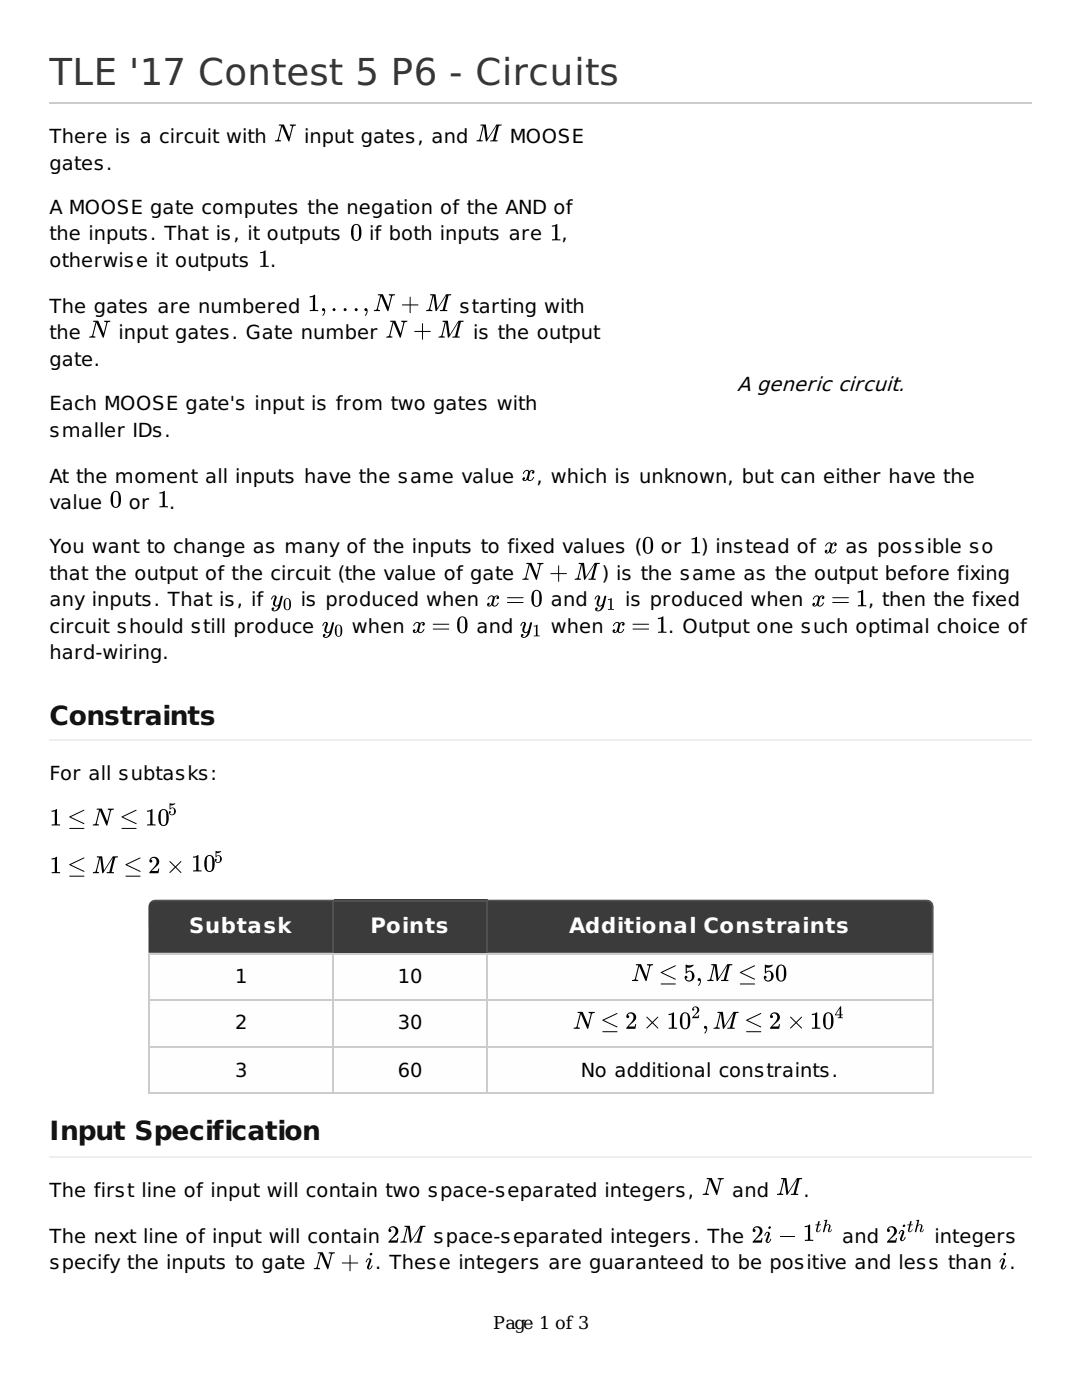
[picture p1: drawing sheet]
<svg xmlns="http://www.w3.org/2000/svg" width="216mm" height="279mm" viewBox="0 0 216 279" stroke-linecap="round" stroke-linejoin="round" font-family="sans-serif">
<path d="M9.9 20.6h196.1" fill="none" stroke="#ccc" stroke-width=".35"/>
<path d="M9.9 147.6h196.1" fill="none" stroke="#eee" stroke-width=".35"/>
<path d="M30.2 179.8l.8-.2h35.7v10.5h-37.1v-9.1l.1-.5z" fill-rule="evenodd" fill="#3b3b3b"/>
<path d="M29.6 179.6h37.1v5.5h-37.1z" fill="#555"/>
<path d="M66.5 179.6v10.5" fill="none" stroke="#555" stroke-width=".35"/>
<path d="M66.7 179.6h30.7v10.5h-30.7z" fill="#3b3b3b"/>
<path d="M66.7 179.7h30.7M97.2 179.6v10.5" fill="none" stroke="#555" stroke-width=".35"/>
<path d="M97.4 179.6h87.5a1.41 1.41 0 0 1 1.4 1.4v9.1h-88.9z" fill-rule="evenodd" fill="#3b3b3b"/>
<g fill="#555">
<path d="M97.4 179.6h88.9v5.5h-88.9z"/>
<path d="M180.7 179.6h5.6v10.5h-5.6z"/>
</g>
<path d="M29.6 190.3h156.7M29.6 199.5h156.7M29.8 190.1v28.3M66.5 190.1v28.3M97.2 190.1v28.3M186.1 190.1v28.3M29.6 209h156.7M29.6 218.2h156.7" fill="none" stroke="#ccc" stroke-width=".35"/>
<path d="M9.9 230.9h196.1" fill="none" stroke="#eee" stroke-width=".35"/>
<g fill="#000">
<path d="M55.7 24.9h1l1 2.5 .6-2.2-.5-.2a.95 .95 0 0 1 1-.1h.3l-.2 .2a.42 .42 0 0 0-.5 .4l-.7 2.7h-.1l-1.3-3-.6 2.6 .4 .2v.2h-1.2v-.2l.5-.2 .7-2.7h-.4zM95.9 24.9h1l.4 2.7 1.7-2.7h1.1l-.1 .2h-.5l-.6 2.6-.1 .3h.5l-.1 .2h-1.4l.1-.2 .5-.1 .7-2.8-2.1 3.1-.4-3.1-.7 2.7 .4 .2v.2h-1.2v-.2l.6-.2 .4-1.7 .2-1h-.4zM51.9 50.3l1.1-.3v3h.6v.3h-1.7v-.3h.7v-2.6l-.7 .1zM110.1 45l1.1-.3v3l.6 .1v.2h-1.7v-.2l.7-.1v-2.6l-.7 .1zM18.6 64h1l1.1 2.6 .5-2.2-.4-.2a.95 .95 0 0 1 1-.2l.2 .1-.1 .1a.42 .42 0 0 0-.5 .5l-.7 2.7h-.2l-1.3-3-.6 2.6 .4 .2v.2h-1.2l.1-.2 .5-.2 .7-2.8h-.5zM61.8 59.1l1.1-.3v3l.6 .1v.2h-1.7v-.2l.6-.1v-2.6l-.6 .1zM64.4 61.5h.1a.89 .89 0 0 1-.1 1.5l.3-1a.3 .3 0 0 1-.4 0 .3 .3 0 0 1 .1-.5zM72.8 61.5h.2a.89 .89 0 0 1-.2 1.5l.4-1a.3 .3 0 0 1-.4 0 .3 .3 0 0 1 0-.5zM75.4 58.7h1l1.1 2.6 .5-2.2-.4-.2a.95 .95 0 0 1 1-.2l.2 .1-.1 .1a.42 .42 0 0 0-.5 .5l-.7 2.7h-.2l-1.3-3-.6 2.6 .4 .2v.2h-1.2l.1-.2 .5-.2 .7-2.7-.5-.1zM77.9 64h1l1 2.6 .6-2.2-.5-.2a.95 .95 0 0 1 1.1-.2l.2 .1-.2 .1a.42 .42 0 0 0-.5 .5l-.7 2.7h-.1l-1.3-3-.6 2.6 .4 .2v.2h-1.2v-.2l.5-.2 .7-2.8h-.4zM80.2 60.8h1.5l.1-1.6 .1 1.6 1.6 .1-1.6 .1-.1 1.5-.1-1.5h-1.4zM82.7 66.1l1.5-.1 .1-1.5 .1 1.5 1.6 .1-1.6 .1-.1 1.6-.1-1.6h-1.5z"/>
<path d="M85.9 58.7h1l.4 2.8 1.7-2.7 1-.1v.2l-.5 .1-.7 2.6v.2l.4 .1v.2l-1.4-.1v-.1l.5-.1 .7-2.8-2 3.1-.5-3.1-.7 2.7 .4 .2v.2h-1.2l.1-.2 .5-.2 .5-1.7 .2-1-.5-.1zM88.3 64h1.1l.3 2.8 1.8-2.8h1v.2l-.5 .1-.7 2.6v.2l.4 .1v.2l-1.5-.1 .1-.1 .5-.1 .7-2.8-2 3.1-.5-3.1-.7 2.7 .4 .2v.2h-1.2l.1-.2 .5-.2 .4-1.8 .3-.9-.5-.1zM104.6 94l.6-.2 .5 .3a.46 .46 0 0 1 .6-.3 .46 .46 0 0 1 .2 .7h-.3l-.1-.2 .3-.3a.42 .42 0 0 0-.5 0 .42 .42 0 0 0-.2 .5l-.2 1 .1 .3a.66 .66 0 0 0 .8-.6h.1a.77 .77 0 0 1-.5 .7 .77 .77 0 0 1-.8-.2 .43 .43 0 0 1-.7 .3 .43 .43 0 0 1 .1-.7 .27 .27 0 0 1 .1 .2 .27 .27 0 0 1-.2 .3h.2a1.65 1.65 0 0 0 .7-1.6l-.1-.2a.89 .89 0 0 0-.9 .6v-.2zM31.8 98.3l1.1-.3v2.9l.6 .1v.3h-1.7v-.3l.7-.1v-2.5l-.7 .1zM54.4 119a.46 .46 0 0 1 .7-.1 .46 .46 0 0 1 0 .7 .88 .88 0 0 0 0 1.3l.6-.4a2.6 2.6 0 0 1 .6-1.6l.1 .1a4.1 4.1 0 0 1-1.2 2.9 .56 .56 0 0 1-.7 .1 .56 .56 0 0 1-.2-.7l.2-.1a.28 .28 0 0 1 .2 .3 .28 .28 0 0 1-.2 .2v.1a.74 .74 0 0 0 1-.8l.1-.1a.71 .71 0 0 1-1-.1 .71 .71 0 0 1 0-.9l.2-.9a.65 .65 0 0 0-.6 .6l-.1-.1zM97.6 119l.5-.2 .5 .3a.46 .46 0 0 1 .7-.2 .46 .46 0 0 1 .1 .6h-.3v-.1l.2-.3a.42 .42 0 0 0-.5 0 .42 .42 0 0 0-.1 .4l-.2 1 .1 .3a.66 .66 0 0 0 .7-.5h.2a.77 .77 0 0 1-.5 .7 .77 .77 0 0 1-.9-.3 .43 .43 0 0 1-.6 .3 .43 .43 0 0 1 0-.7 .27 .27 0 0 1 .2 .3 .27 .27 0 0 1-.2 .2l.1 .1a1.65 1.65 0 0 0 .7-1.6v-.2a.89 .89 0 0 0-.9 .5l-.1-.2zM105.1 112.3l.9 .1 1.1 2.5 .5-2.2-.4-.2a.95 .95 0 0 1 1-.2l.3 .1-.2 .2a.42 .42 0 0 0-.5 .4l-.7 2.7h-.2l-1.2-3-.7 2.6 .4 .2v.2h-1.2l.1-.2 .5-.2 .7-2.7h-.4zM109.8 114.4h1.6l.1-1.6 .1 1.6 1.5 .1-1.5 .1-.1 1.5-.1-1.5h-1.5zM115.5 112.3l1 .1 .4 2.7 1.7-2.7 1.1-.1-.1 .3h-.5l-.6 2.6-.1 .2 .5 .1-.1 .2h-1.4l.1-.2 .5-.1 .7-2.8-2.1 3.1-.5-3.1-.6 2.7 .4 .2v.2h-1.2v-.2l.5-.2 .5-1.7 .2-1h-.4zM119 119a.46 .46 0 0 1 .6-.1 .46 .46 0 0 1 .1 .7 .88 .88 0 0 0 0 1.3l.5-.4a2.6 2.6 0 0 1 .6-1.6l.2 .1a4.1 4.1 0 0 1-1.2 2.9 .56 .56 0 0 1-.7 .1 .56 .56 0 0 1-.3-.7l.3-.1a.28 .28 0 0 1 .1 .3 .28 .28 0 0 1-.2 .2l.1 .1a.74 .74 0 0 0 1-.8v-.1a.71 .71 0 0 1-1-.1 .71 .71 0 0 1 .1-.9l.2-.9a.65 .65 0 0 0-.7 .6v-.1zM138 107.4l1.1-.2v2.9l.6 .1v.2h-1.7v-.2l.6-.1v-2.5l-.6 .1zM162.5 119l.5-.2 .6 .3a.46 .46 0 0 1 .6-.2 .46 .46 0 0 1 .2 .6h-.4v-.1l.2-.3a.42 .42 0 0 0-.5 0 .42 .42 0 0 0-.1 .4l-.2 1 .1 .3a.66 .66 0 0 0 .7-.5h.2a.77 .77 0 0 1-.5 .7 .77 .77 0 0 1-.9-.3 .43 .43 0 0 1-.6 .3 .43 .43 0 0 1 0-.7 .27 .27 0 0 1 .2 .3 .27 .27 0 0 1-.2 .2l.1 .1a1.65 1.65 0 0 0 .7-1.6v-.2a.89 .89 0 0 0-.9 .5l-.1-.2z"/>
<path d="M165 108.5l.5-.3 .5 .3a.46 .46 0 0 1 .7-.2 .46 .46 0 0 1 .1 .6h-.3l-.1-.1 .3-.3a.42 .42 0 0 0-.5 0 .42 .42 0 0 0-.1 .4l-.3 1.1 .1 .3a.66 .66 0 0 0 .8-.6h.2a.77 .77 0 0 1-.5 .7 .77 .77 0 0 1-.9-.2 .43 .43 0 0 1-.7 .2 .43 .43 0 0 1 .1-.7 .27 .27 0 0 1 .1 .3 .27 .27 0 0 1-.2 .2l.2 .1a1.65 1.65 0 0 0 .7-1.6l-.1-.2a.89 .89 0 0 0-.8 .5l-.1-.2zM64.6 124.3a.46 .46 0 0 1 .7-.1 .46 .46 0 0 1 .1 .7 .88 .88 0 0 0 0 1.3l.5-.4a2.6 2.6 0 0 1 .6-1.6l.2 .1a4.1 4.1 0 0 1-1.2 2.9 .56 .56 0 0 1-.8 .1 .56 .56 0 0 1-.2-.7l.2-.1a.28 .28 0 0 1 .2 .3 .28 .28 0 0 1-.2 .2v.1a.74 .74 0 0 0 1.1-.8v-.1a.71 .71 0 0 1-1-.1 .71 .71 0 0 1 0-1l.2-.8a.65 .65 0 0 0-.6 .6l-.1-.1zM82.8 124.3l.5-.2 .5 .3a.46 .46 0 0 1 .7-.2 .46 .46 0 0 1 .1 .6h-.3l-.1-.1 .3-.4a.42 .42 0 0 0-.5 .1 .42 .42 0 0 0-.1 .4l-.3 1 .1 .3a.66 .66 0 0 0 .8-.6h.2a.77 .77 0 0 1-.5 .8 .77 .77 0 0 1-.9-.3 .43 .43 0 0 1-.7 .3 .43 .43 0 0 1 .1-.7 .27 .27 0 0 1 .2 .3 .27 .27 0 0 1-.3 .2l.2 .1a1.65 1.65 0 0 0 .7-1.6l-.1-.2a.89 .89 0 0 0-.8 .5l-.1-.2zM104.1 124.3a.46 .46 0 0 1 .7-.1 .46 .46 0 0 1 .1 .7 .88 .88 0 0 0 0 1.3l.5-.4a2.6 2.6 0 0 1 .6-1.6l.2 .1a4.1 4.1 0 0 1-1.2 2.9 .56 .56 0 0 1-.8 .1 .56 .56 0 0 1-.2-.7l.2-.1a.28 .28 0 0 1 .2 .3 .28 .28 0 0 1-.2 .2v.1a.74 .74 0 0 0 1.1-.8v-.1a.71 .71 0 0 1-1-.1 .71 .71 0 0 1 0-1l.3-.8a.65 .65 0 0 0-.7 .6l-.1-.1zM106.5 124.9l.7-.2 .1 2.1h.4v.2h-1.2v-.2h.4v-1.8h-.4zM122.6 124.3l.6-.2 .5 .3a.46 .46 0 0 1 .6-.2 .46 .46 0 0 1 .2 .6h-.3l-.1-.1 .2-.4a.42 .42 0 0 0-.4 .1 .42 .42 0 0 0-.2 .4l-.2 1 .1 .3a.66 .66 0 0 0 .8-.6h.1a.77 .77 0 0 1-.5 .8 .77 .77 0 0 1-.8-.3 .43 .43 0 0 1-.7 .3 .43 .43 0 0 1 .1-.7 .27 .27 0 0 1 .1 .3 .27 .27 0 0 1-.2 .2l.1 .1a1.65 1.65 0 0 0 .8-1.6l-.1-.2a.89 .89 0 0 0-.9 .5v-.2zM121.3 119.6l.8-.2v2.1h.4v.2h-1.2v-.2h.5v-1.8l-.5 .1zM131.3 123.3l1.1-.3v3l.6 .1v.2h-1.7v-.2l.6-.1v-2.6l-.6 .1zM171.2 118l1-.3v3l.7 .1v.2h-1.7v-.2l.6-.1v-2.5l-.6 .1zM10.3 161.8l1.1-.3v2.9l.6 .1v.3h-1.7v-.3l.6-.1v-2.5l-.6 .1zM10.3 171.3l1.1-.3v3l.6 .1v.2h-1.7v-.2l.6-.1v-2.6l-.6 .1zM19.3 161.4h1l1.1 2.5 .5-2.1-.4-.3a.95 .95 0 0 1 1-.1h.2l-.1 .2a.42 .42 0 0 0-.5 .4l-.7 2.7h-.2l-1.2-2.9-.7 2.6 .4 .1v.2h-1.2l.1-.2 .5-.2 .7-2.7h-.5z"/>
<path d="M19.4 170.9h1l.4 2.8 1.7-2.8h1v.2l-.5 .1-.7 2.6v.2l.4 .1v.2l-1.4-.1v-.1l.5-.1 .7-2.8-2 3.1-.5-3.1-.7 2.7 .4 .2v.2l-1.2-.1 .1-.1 .5-.2 .4-1.8 .3-.9-.5-.1zM30.1 171.2a1.06 1.06 0 0 1 1.6 .4 1.06 1.06 0 0 1-.7 1.5l-.7 .7h1.2l.1-.5h.2l-.2 1h-1.8l.2-.5a3.7 3.7 0 0 0 1.2-1.8 .61 .61 0 0 0-.3-.8 .61 .61 0 0 0-.8 .4 .3 .3 0 0 1 .3 .3 .3 .3 0 0 1-.3 .3 .3 .3 0 0 1-.3-.4zM33.9 160.3l.5 .1 .5-.1a.65 .65 0 0 1-.9 .4v.6a.72 .72 0 0 1 1 .3 .72 .72 0 0 1-.4 1 .72 .72 0 0 1-.9-.5v-.2h.3v.3l-.1 .1a.47 .47 0 0 0 .6 .2 .47 .47 0 0 0 .2-.6 .46 .46 0 0 0-.2-.6 .46 .46 0 0 0-.6 .3zM33.8 171.9l1.2 1 1.2-1-1 1.1 1 1.2-1.2-1-1.2 1 1.1-1.2zM43 169.8l.6 .1 .5-.1a.65 .65 0 0 1-.9 .4v.6a.72 .72 0 0 1 1 .3 .72 .72 0 0 1-.4 1 .72 .72 0 0 1-.9-.5v-.1h.3v.2l-.2 .1a.47 .47 0 0 0 .7 .2 .47 .47 0 0 0 .2-.6 .46 .46 0 0 0-.3-.6 .46 .46 0 0 0-.6 .3zM126.9 192.4h1l1.1 2.6 .5-2.2-.4-.2a.95 .95 0 0 1 1-.2l.2 .1-.1 .1a.42 .42 0 0 0-.5 .5l-.7 2.7h-.2l-1.2-3-.7 2.6 .4 .2v.2h-1.2l.1-.2 .5-.2 .7-2.7-.5-.1zM136.8 192.5h.1a1.77 1.77 0 0 0 1.4 0 .98 .98 0 0 1-1.3 .6v.8a1.03 1.03 0 0 1 1.5 .3 1.03 1.03 0 0 1-.4 1.5 .85 .85 0 0 1-1 .1 .85 .85 0 0 1-.4-1 .28 .28 0 0 1 .5 .1 .28 .28 0 0 1-.3 .4 .66 .66 0 0 0 .8 .3 .66 .66 0 0 0 .4-.8 .62 .62 0 0 0-.4-.9 .62 .62 0 0 0-.8 .4zM139.4 195.2h.1a.89 .89 0 0 1-.2 1.5l.4-1a.3 .3 0 0 1-.4 0 .3 .3 0 0 1 .1-.5zM142 192.4h1l.4 2.8 1.7-2.7 1-.1v.2l-.5 .1-.7 2.6v.2l.4 .1v.2l-1.4-.1v-.1l.5-.1 .7-2.8-2 3.1-.5-3.1-.7 2.7 .4 .2v.2h-1.2l.1-.2 .5-.2 .4-1.7 .3-1-.5-.1zM115.3 201.9l1 .1 1 2.5 .6-2.2-.5-.2a.95 .95 0 0 1 1.1-.1h.2l-.2 .2a.42 .42 0 0 0-.5 .4l-.7 2.7h-.1l-1.3-3-.6 2.6 .4 .2v.2h-1.2v-.2l.5-.2 .7-2.7h-.4zM125.2 202.3a1.06 1.06 0 0 1 1.6 .3 1.06 1.06 0 0 1-.6 1.5l-.8 .8 1.2-.1 .1-.4h.2l-.1 .9h-1.8l.2-.4a3.7 3.7 0 0 0 1.2-1.9 .61 .61 0 0 0-.4-.7 .61 .61 0 0 0-.7 .3 .3 .3 0 0 1 .3 .3 .3 .3 0 0 1-.3 .3 .3 .3 0 0 1-.3-.3zM129 202.9l1.2 1 1.1-1-1 1.2 1 1.1-1.1-1-1.2 1 1-1.1z"/>
<path d="M138.3 201a.76 .76 0 0 1 1.1 .3 .76 .76 0 0 1-.4 1.1l-.6 .5h.9l.1-.4h.1l-.1 .7h-1.3l.2-.3a1.83 1.83 0 0 0 .8-1.6l-.2-.2h-.4l-.2 .2 .2 .2-.2 .2-.2-.2zM140.6 204.8l.2-.1a.89 .89 0 0 1-.2 1.5l.3-.9a.3 .3 0 0 1-.4-.1 .3 .3 0 0 1 .1-.4zM143.2 201.9l1 .1 .4 2.7 1.7-2.7 1.1-.1-.1 .3h-.5l-.6 2.6-.1 .3h.5l-.1 .2h-1.4l.1-.2 .5-.1 .7-2.8-2.1 3.1-.5-3.1-.6 2.7 .4 .2v.2h-1.2v-.2l.6-.2 .4-1.7 .2-1h-.4zM153.9 202.3a1.06 1.06 0 0 1 1.6 .3 1.06 1.06 0 0 1-.6 1.5l-.8 .8 1.2-.1 .1-.4h.2l-.1 .9h-1.8l.2-.4a3.7 3.7 0 0 0 1.2-1.9 .61 .61 0 0 0-.4-.7 .61 .61 0 0 0-.7 .3 .3 .3 0 0 1 .2 .3 .3 .3 0 0 1-.3 .3 .3 .3 0 0 1-.2-.3zM157.7 202.9l1.2 1 1.1-1-1 1.2 1 1.1-1.1-1-1.2 1 1-1.1zM141.1 235.1h.9l1.1 2.6 .5-2.2-.4-.2a.95 .95 0 0 1 1-.2l.2 .1-.1 .1a.42 .42 0 0 0-.5 .5l-.7 2.7h-.2l-1.2-3-.7 2.6 .4 .2v.2h-1.2l.1-.2 .5-.2 .7-2.8h-.5zM155.9 235.1h1l.4 2.8 1.7-2.8h1v.2l-.5 .1-.6 2.6-.1 .2 .4 .1v.2l-1.4-.1v-.1l.5-.1 .8-2.8-2.1 3.1-.5-3.1-.6 2.7 .4 .2v.2h-1.2v-.2l.5-.2 .5-1.8 .2-.9-.4-.1zM63.4 249.9h1l1.1 2.6 .5-2.2-.4-.2a.95 .95 0 0 1 1-.2l.2 .1-.1 .1a.42 .42 0 0 0-.5 .5l-.7 2.7h-.2l-1.2-3-.7 2.6 .4 .2v.2h-1.2l.1-.2 .5-.2 .7-2.7-.5-.1zM68.2 252h1.5l.1-1.6 .1 1.6 1.6 .1-1.6 .1-.1 1.5-.1-1.5h-1.4zM77.8 245a1.06 1.06 0 0 1 1.6 .3 1.06 1.06 0 0 1-.7 1.5l-.7 .8 1.2-.1 .1-.4h.2l-.2 .9h-1.8l.2-.4a3.7 3.7 0 0 0 1.3-1.9 .61 .61 0 0 0-.4-.7 .61 .61 0 0 0-.8 .3 .3 .3 0 0 1 .3 .3 .3 .3 0 0 1-.3 .3 .3 .3 0 0 1-.3-.3zM80.7 244.6l1.1 .1 .3 2.7 1.8-2.7 1-.1v.2l-.5 .1-.7 2.6v.2l.4 .1v.2l-1.4-.1v-.1l.5-.1 .7-2.8-2 3.1-.5-3.1-.7 2.7 .4 .2v.2h-1.2l.1-.2 .5-.2 .4-1.7 .3-1-.5-.1zM150.4 245a1.06 1.06 0 0 1 1.6 .3 1.06 1.06 0 0 1-.6 1.5l-.8 .8 1.2-.1 .2-.4h.2l-.2 .9h-1.8l.2-.4a3.7 3.7 0 0 0 1.2-1.9 .61 .61 0 0 0-.4-.7 .61 .61 0 0 0-.7 .3 .3 .3 0 0 1 .3 .3 .3 .3 0 0 1-.3 .3 .3 .3 0 0 1-.3-.3z"/>
<path d="M155.7 246.7l3 .1-3 .1zM160.6 244.7l1.1-.3v3h.6v.3h-1.7v-.3h.6v-2.6l-.6 .1zM163.3 243.7l.3 .1-.2 .6h.4l-.1 .1h-.3l-.3 1.2a.42 .42 0 0 0 .5-.3h.2a.48 .48 0 0 1-.4 .5 .48 .48 0 0 1-.6-.4l.3-1-.4-.1h.4zM164.5 243.5h.6l-.3 1a.52 .52 0 0 1 .8-.1 .52 .52 0 0 1 0 .8l-.1 .6 .5-.5a.39 .39 0 0 1-.3 .6 .39 .39 0 0 1-.5-.4l.2-.8-.2-.2a1.36 1.36 0 0 0-.7 1.3h-.3l.5-2.1-.2-.1zM177.3 245a1.06 1.06 0 0 1 1.6 .3 1.06 1.06 0 0 1-.7 1.5l-.8 .8 1.2-.1 .2-.4h.2l-.2 .9h-1.8l.2-.4a3.7 3.7 0 0 0 1.2-1.9 .61 .61 0 0 0-.3-.7 .61 .61 0 0 0-.8 .3 .3 .3 0 0 1 .3 .3 .3 .3 0 0 1-.3 .3 .3 .3 0 0 1-.3-.3zM181.7 243.7l.2 .1-.1 .6h.3v.1h-.4l-.2 1.2a.42 .42 0 0 0 .5-.3h.1a.48 .48 0 0 1-.4 .5 .48 .48 0 0 1-.5-.4l.2-1-.3-.1h.4zM182.8 243.5h.6l-.2 1a.52 .52 0 0 1 .7-.1 .52 .52 0 0 1 .1 .8l-.2 .6 .5-.5a.39 .39 0 0 1-.3 .6 .39 .39 0 0 1-.4-.4l.2-.8-.3-.2a1.36 1.36 0 0 0-.7 1.3h-.2l.5-2.1-.3-.1z"/>
<path d="M70.5 44.9a2.57 2.57 0 0 0 .1 3 1.06 1.06 0 0 0 1.1-.1 1.06 1.06 0 0 0 .4-1 1.77 1.77 0 0 0-.8-2.1zM70.7 45a.51 .51 0 0 1 .6-.1 .51 .51 0 0 1 .3 .5v.7a2.41 2.41 0 0 1-.3 1.8 .52 .52 0 0 1-.7-.5v-2z"/>
<path d="M66.4 61.8a.3 .3 0 0 0 .6 0 .3 .3 0 0 0-.6 0zM68.6 61.8a.3 .3 0 0 0 .6 0 .3 .3 0 0 0-.6 0zM70.8 61.8a.3 .3 0 0 0 .6 0 .3 .3 0 0 0-.6 0z"/>
<path d="M22.5 98.1a2.57 2.57 0 0 0 .1 3.1 1.06 1.06 0 0 0 1.1-.1 1.06 1.06 0 0 0 .4-1.1 1.77 1.77 0 0 0-.8-2zM22.8 98.3a.51 .51 0 0 1 .5-.1 .51 .51 0 0 1 .3 .5l.1 .7a2.41 2.41 0 0 1-.4 1.7 .52 .52 0 0 1-.7-.5v-1.9z"/>
<path d="M56.9 119.5a1.74 1.74 0 0 0 .2 2.2 .85 .85 0 0 0 .8-.2 .85 .85 0 0 0 .2-.9 .83 .83 0 0 0-.2-1 .83 .83 0 0 0-1-.1zM57.1 119.6l.2-.1a.99 .99 0 0 1 .4 1.2 .6 .6 0 0 1-.5 .9l-.3-.6z"/>
<path d="M101.2 119.2l.1 .2 3.2-.1zM101.2 120.2v.1l3.3-.1z"/>
<path d="M106.5 117.9a2.57 2.57 0 0 0 .1 3.1 1.06 1.06 0 0 0 1.1-.1 1.06 1.06 0 0 0 .4-1.1 1.77 1.77 0 0 0-.8-2.1zM106.7 118.1a.51 .51 0 0 1 .6-.1 .51 .51 0 0 1 .3 .5v.7a2.41 2.41 0 0 1-.3 1.7 .52 .52 0 0 1-.7-.5l-.1-1.9z"/>
<path d="M128.7 107.3a2.57 2.57 0 0 0 .1 3.1 1.06 1.06 0 0 0 1.1-.1 1.06 1.06 0 0 0 .4-1.1 1.77 1.77 0 0 0-.8-2zM128.9 107.5a.51 .51 0 0 1 .6-.1 .51 .51 0 0 1 .3 .5v.7a2.41 2.41 0 0 1-.3 1.7 .52 .52 0 0 1-.7-.5v-1.9z"/>
<path d="M166.1 119.2l.1 .2 3.2-.1zM166.1 120.2l.1 .1 3.2-.1z"/>
<path d="M67.2 124.8a1.74 1.74 0 0 0 .1 2.2 .85 .85 0 0 0 .9-.2 .85 .85 0 0 0 .1-.9 .83 .83 0 0 0-.2-1 .83 .83 0 0 0-.9-.1zM67.3 124.9l.3-.1a.99 .99 0 0 1 .4 1.2 .6 .6 0 0 1-.6 .9l-.2-.6z"/>
<path d="M86.4 124.5v.2l3.2-.1zM86.4 125.5v.1l3.2-.1z"/>
<path d="M91.7 123.2a2.57 2.57 0 0 0 0 3.1 1.06 1.06 0 0 0 1.2-.1 1.06 1.06 0 0 0 .4-1.1 1.77 1.77 0 0 0-.8-2.1zM91.9 123.3a.51 .51 0 0 1 .6-.1 .51 .51 0 0 1 .3 .6v.7a2.41 2.41 0 0 1-.4 1.7 .52 .52 0 0 1-.7-.5v-1.9z"/>
<path d="M126.2 124.5l.1 .2 3.2-.1zM126.2 125.5l.1 .1 3.2-.1z"/>
<path d="M13.8 163l.2 .2 2.8 1.2v-.1l-2.7-1.3 2.7-1.2-.1-.2zM13.8 165.3l.1 .1 2.9-.1z"/>
<path d="M13.8 172.5l.2 .2 2.8 1.3v-.2l-2.7-1.2 2.7-1.3-.1-.2zM13.8 174.8l.1 .2 2.9-.1z"/>
<path d="M24.3 163l.1 .2 2.8 1.2v-.1l-2.6-1.3 2.6-1.2v-.2zM24.3 165.3v.1l3-.1z"/>
<path d="M25 172.5l.2 .2 2.8 1.3v-.2l-2.6-1.2 2.6-1.3-.1-.2zM25.1 174.8v.2l2.9-.1z"/>
<path d="M29.3 161.8v.2l.7-.1v2.5l-.6 .1v.3h1.6v-.3l-.6-.1v-2.9zM32.1 161.6a2.57 2.57 0 0 0 0 3.1 1.06 1.06 0 0 0 1.2-.1 1.06 1.06 0 0 0 .4-1.1 1.77 1.77 0 0 0-.8-2zM32.3 161.8a.51 .51 0 0 1 .6-.1 .51 .51 0 0 1 .3 .5v.7a2.41 2.41 0 0 1-.4 1.7 .52 .52 0 0 1-.7-.5v-1.9z"/>
<path d="M38.5 170.9v.3l.7-.1v2.5l-.7 .1v.2h1.7v-.2l-.6-.1v-2.9zM41.2 170.8a2.57 2.57 0 0 0 .1 3.1 1.06 1.06 0 0 0 1.1-.1 1.06 1.06 0 0 0 .4-1.1 1.77 1.77 0 0 0-.8-2zM41.5 171a.51 .51 0 0 1 .5-.1 .51 .51 0 0 1 .3 .5l.1 .7a2.41 2.41 0 0 1-.4 1.7 .52 .52 0 0 1-.7-.5v-1.9z"/>
<path d="M131.8 194l.2 .2 2.8 1.3v-.2l-2.6-1.2 2.6-1.3v-.2zM131.9 196.3v.2l2.9-.1z"/>
<path d="M147.6 194l.2 .2 2.8 1.3v-.2l-2.6-1.2 2.6-1.3-.1-.2zM147.7 196.3v.2l2.9-.1z"/>
<path d="M152.6 192.5l.1 1.8a1 1 0 0 1 1-.2 1.3 1.3 0 0 1-.2 1.5 .66 .66 0 0 1-.8-.3 .28 .28 0 0 0 .2-.4 .28 .28 0 0 0-.5 0v.2a1 1 0 0 0 1.1 .8 1 1 0 0 0 .9-1.1 .94 .94 0 0 0-.5-1 .94 .94 0 0 0-1.1 .1v-.8a.98 .98 0 0 0 1.3-.6 1.83 1.83 0 0 1-1.4 0zM155.3 192.7a2.57 2.57 0 0 0 0 3.1 1.06 1.06 0 0 0 1.2-.1 1.06 1.06 0 0 0 .4-1.1 1.77 1.77 0 0 0-.8-2.1zM155.5 192.8a.51 .51 0 0 1 .6-.1 .51 .51 0 0 1 .3 .6v.7a2.41 2.41 0 0 1-.3 1.7 .52 .52 0 0 1-.8-.5v-1.9z"/>
<path d="M120.2 203.5l.1 .2 2.9 1.3-.1-.2-2.6-1.2 2.7-1.3-.1-.1zM120.2 205.8l.1 .2 2.9-.1z"/>
<path d="M133.4 202.3v.3l.7-.1v2.5l-.7 .1v.2h1.7v-.2l-.6-.1v-2.9zM136.1 202.2a2.57 2.57 0 0 0 .1 3.1 1.06 1.06 0 0 0 1.1-.1 1.06 1.06 0 0 0 .4-1.1 1.77 1.77 0 0 0-.8-2zM136.3 202.4a.51 .51 0 0 1 .6-.1 .51 .51 0 0 1 .3 .5l.1 .7a2.41 2.41 0 0 1-.4 1.7 .52 .52 0 0 1-.7-.5v-1.9z"/>
<path d="M148.9 203.5l.1 .2 2.9 1.3-.1-.2-2.6-1.2 2.7-1.3-.1-.1zM148.9 205.8v.2l3-.1z"/>
<path d="M162 202.3v.3l.6-.1v2.5l-.6 .1v.2h1.7v-.2l-.6-.1v-2.9zM164.7 202.2a2.57 2.57 0 0 0 .1 3.1 1.06 1.06 0 0 0 1.1-.1 1.06 1.06 0 0 0 .4-1.1 1.77 1.77 0 0 0-.8-2zM164.9 202.4a.51 .51 0 0 1 .6-.1 .51 .51 0 0 1 .3 .5v.7a2.41 2.41 0 0 1-.3 1.7 .52 .52 0 0 1-.7-.5l-.1-1.9z"/>
<path d="M167.7 200.8l-1.1 1.7v.1h.9v.4h-.3v.2h1v-.2h-.4v-.4h.4v-.1h-.4v-1.7zM167.5 201.3v1.2h-.7z"/>
<path d="M73.8 250.3a.27 .27 0 0 0 .5 0 .27 .27 0 0 0-.5 0zM73.2 251.4l-.2 .5h.1a.42 .42 0 0 1 .2-.4 .42 .42 0 0 1 .4-.1l-.4 1.2a.47 .47 0 0 0 .1 .7 .47 .47 0 0 0 .7-.2l.2-.5v-.1a.68 .68 0 0 1-.7 .6l.4-1.2a.48 .48 0 0 0-.1-.7 .48 .48 0 0 0-.7 .2z"/>
<path d="M153.3 245a.27 .27 0 0 0 .5 0 .27 .27 0 0 0-.5 0zM152.7 246.1l-.2 .5h.2a.42 .42 0 0 1 .1-.4 .42 .42 0 0 1 .5-.1l-.5 1.2a.47 .47 0 0 0 .2 .7 .47 .47 0 0 0 .6-.2l.3-.5-.1-.1a.68 .68 0 0 1-.6 .6l.3-1.2a.48 .48 0 0 0-.1-.7 .48 .48 0 0 0-.7 .2z"/>
<path d="M180.1 244.6a.27 .27 0 0 0 .5 0 .27 .27 0 0 0-.5 0zM179.6 245.7l-.3 .5 .2 .1a.42 .42 0 0 1 .1-.5 .42 .42 0 0 1 .5 0l-.4 1.2a.47 .47 0 0 0 .1 .7 .47 .47 0 0 0 .6-.2l.3-.5-.1-.1a.68 .68 0 0 1-.6 .6l.4-1.3a.48 .48 0 0 0-.2-.7 .48 .48 0 0 0-.6 .2z"/>
<path d="M200.2 250.3a.27 .27 0 0 0 .5 0 .27 .27 0 0 0-.5 0zM199.7 251.4l-.3 .5h.2a.42 .42 0 0 1 .1-.4 .42 .42 0 0 1 .5-.1l-.4 1.2a.47 .47 0 0 0 .1 .7 .47 .47 0 0 0 .6-.2l.3-.5-.1-.1a.68 .68 0 0 1-.6 .6l.4-1.2a.48 .48 0 0 0-.1-.7 .48 .48 0 0 0-.7 .2z"/>
</g>
<text font-size="7.4" fill="#393630" x="9.9" y="16.9">TLE '17 Contest 5 P6 - Circuits</text>
<g font-size="5.3" fill="#111">
<text x="9.9" y="144.6">Constraints</text>
<text x="9.9" y="227.5">Input Specification</text>
</g>
<g font-size="4.2" fill="#fff">
<text x="37.7" y="186.3">Subtask</text>
<text x="73.9" y="186.3">Points</text>
<text x="113.6" y="186.3">Additional Constraints</text>
</g>
<text font-size="4.1" x="147.1" y="78">A generic circuit.</text>
<g font-size="3.9">
<text x="9.9" y="28.6">There is a circuit with</text>
<text x="60.7" y="28.6">input gates, and</text>
<text x="101.8" y="28.6">MOOSE</text>
<text x="9.9" y="33.9">gates.</text>
<text x="9.9" y="42.7">A MOOSE gate computes the negation of the AND of</text>
<text x="9.9" y="48">the inputs. That is, it outputs</text>
<text x="73.7" y="48">if both inputs are</text>
<text x="112.1" y="48">,</text>
<text x="9.9" y="53.3">otherwise it outputs</text>
<text x="53.9" y="53.3">.</text>
<text x="9.9" y="62.4">The gates are numbered</text>
<text x="91.7" y="62.4">starting with</text>
<text x="9.9" y="67.7">the</text>
<text x="23.7" y="67.7">input gates. Gate number</text>
<text x="94.4" y="67.7">is the output</text>
<text x="9.9" y="73">gate.</text>
<text x="9.9" y="81.8">Each MOOSE gate's input is from two gates with</text>
<text x="9.9" y="87.1">smaller IDs.</text>
<text x="9.9" y="96.3">At the moment all inputs have the same value</text>
<text x="9.9" y="101.6">value</text>
<text x="25.7" y="101.6">or</text>
<text x="33.8" y="101.6">.</text>
<text x="107.1" y="96.3">, which is unknown, but can either have the</text>
<text x="9.9" y="110.4">You want to change as many of the inputs to fixed values (</text>
<text x="131.9" y="110.4">or</text>
<text x="139.9" y="110.4">) instead of</text>
<text x="168.7" y="110.4">as possible so</text>
<text x="9.9" y="115.7">that the output of the circuit (the value of gate</text>
<text x="120.1" y="115.7">) is the same as the output before fixing</text>
<text x="9.9" y="121">any inputs. That is, if</text>
<text x="60" y="121">is produced when</text>
<text x="109.9" y="121">and</text>
<text x="124.7" y="121">is produced when</text>
<text x="173.2" y="121">, then the fixed</text>
<text x="9.9" y="126.3">circuit should still produce</text>
<text x="9.9" y="131.6">hard-wiring.</text>
<text x="70.2" y="126.3">when</text>
<text x="95.1" y="126.3">and</text>
<text x="109.9" y="126.3">when</text>
<text x="133.3" y="126.3">. Output one such optimal choice of</text>
<text x="9.9" y="155.6">For all subtasks:</text>
<text x="46.9" y="196.1">1</text>
<text x="79.4" y="196.1">10</text>
<text x="46.9" y="205.3">2</text>
<text x="79.4" y="205.3">30</text>
<text x="46.9" y="214.8">3</text>
<text x="79.4" y="214.8">60</text>
<text x="115.9" y="214.8">No additional constraints.</text>
<text x="9.9" y="238.8">The first line of input will contain two space-separated integers,</text>
<text x="146.1" y="238.8">and</text>
<text x="160.3" y="238.8">.</text>
<text x="9.9" y="248">The next line of input will contain</text>
<text x="86.5" y="248">space-separated integers. The</text>
<text x="168" y="248">and</text>
<text x="186.5" y="248">integers</text>
<text x="9.9" y="253.3">specify the inputs to gate</text>
<text x="74.9" y="253.3">. These integers are guaranteed to be positive and less than</text>
<text x="201.4" y="253.3">.</text>
</g>
<text font-size="3.5" x="98.4" y="265.3">Page 1 of 3</text>
</svg>
